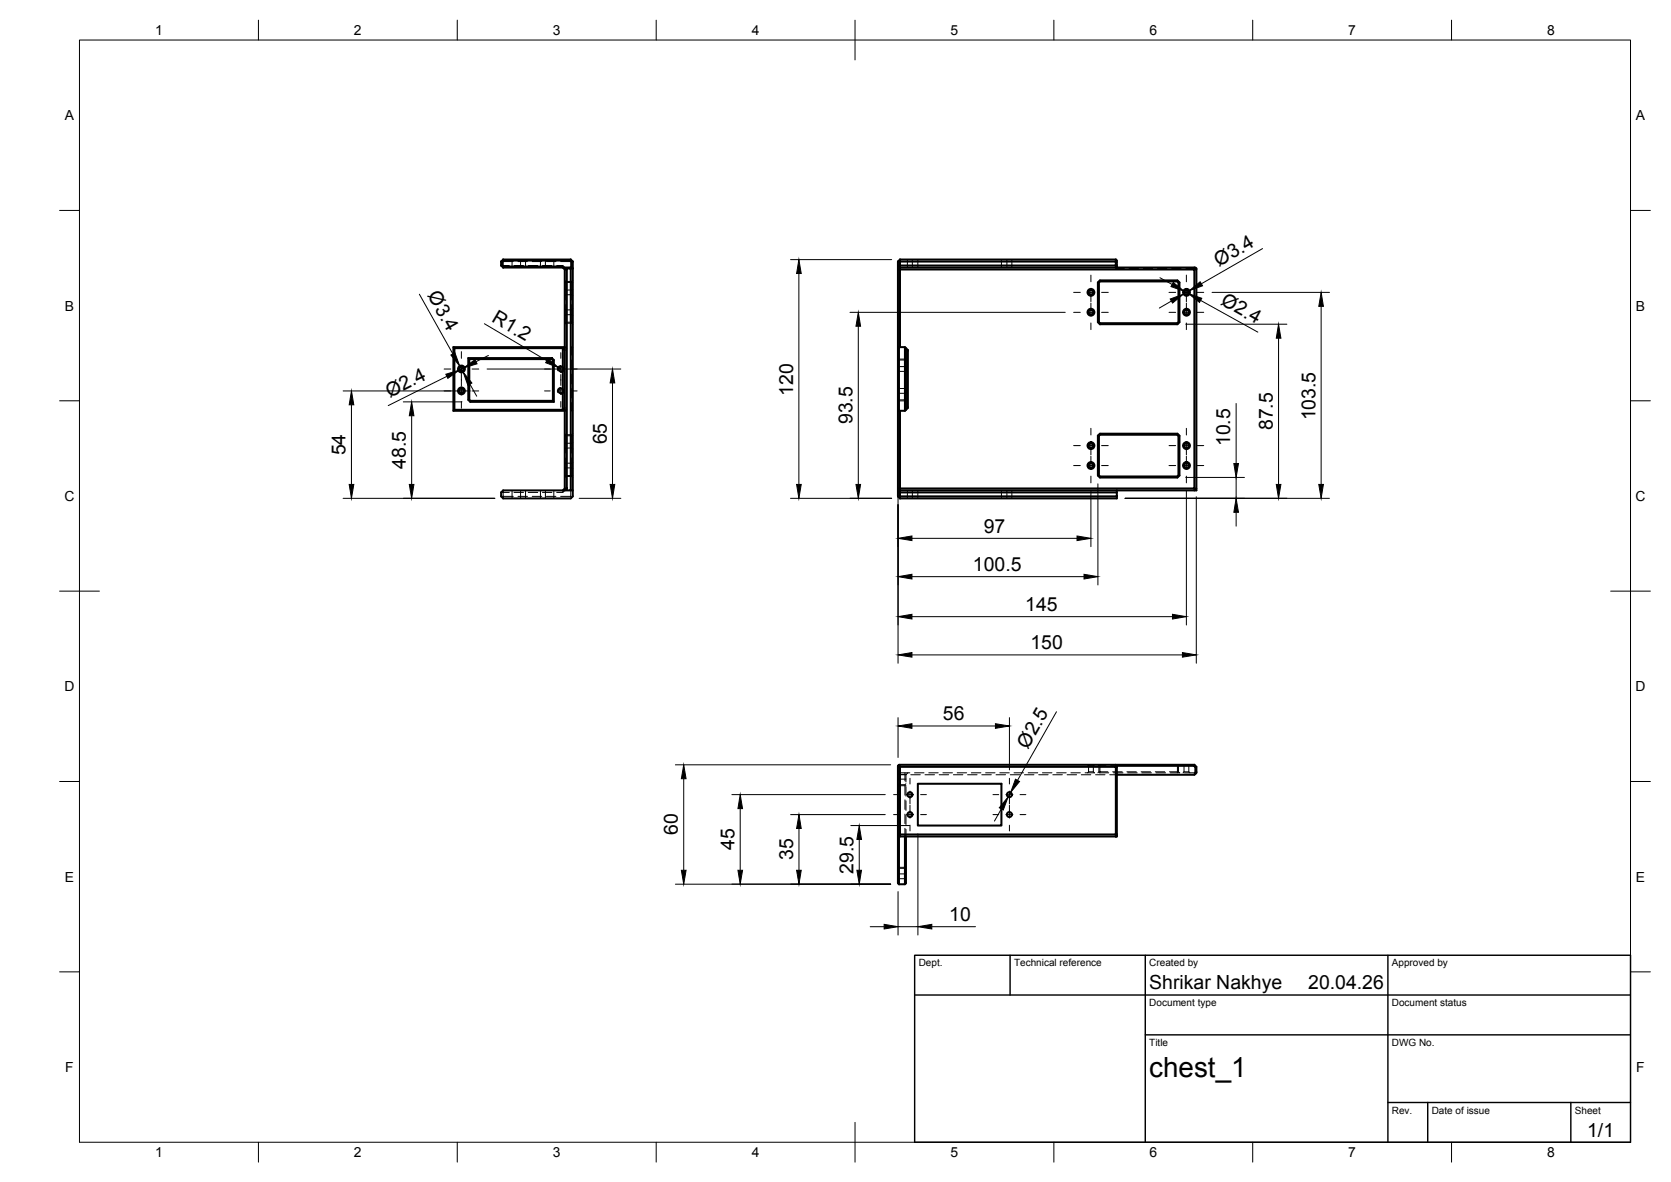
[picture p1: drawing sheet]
<svg xmlns="http://www.w3.org/2000/svg" width="420mm" height="297mm" viewBox="0 0 420 297" stroke-linecap="round" stroke-linejoin="round" font-family="sans-serif">
<!-- layer: Visible -->
<g fill="none" stroke="#000" stroke-width=".51">
<path d="M126 65.7v1M126 66.7l.5 .5M126 65.7l.3 .1M126.3 66.6l-.3 .1M126.5 65.2h17M126.5 65.2l-.5 .5M126.5 65.2l.1 .3M126.6 67l-.3-.4v-.8l.3-.3h16.8l.4 .3v1.4h-2M126.6 67h14.7l.2 .2h-15M126.6 67l-.1 .2M142 67.7v55.1M142.3 67.5h1.2v55.7h-1.5l.5-.4v-55.1z"/>
<path d="M142.3 67.5l-.8-.3 .5 .5h.5M143.4 67.2l.1 .3h.5v55.7h-.5M143.5 65.2l.5 .5M143.5 65.2l-.1 .3M144 65.7v1.8l-.2-.3M144 65.7l-.2 .1M225.8 65.7v59M225.8 66.7h.5v.5zM226.3 65.7h54.3v1h-54.3zM226.3 65.2v.5h-.5M226.3 65.2h54.3M226.3 65.2l-.5 .5"/>
<path d="M276.1 71l.5-.5h19.5l.5 .5v10l-.5 .5h-19.5l-.5-.5zM276.1 71h.2M276.3 71v10M276.6 70.5l-.3 .5M276.6 70.7h19.5M280.6 67.2h-54.3v.5h-.5M280.6 65.2l.2 .3v1.5M280.6 65.2v.5l.2 .1M280.8 67v.2h19.5M280.8 66.6l-.2 .1v.5M280.8 67l-.2 .2M296.1 70.7l.2 .3"/>
<path d="M296.1 70.5v.2M296.3 71v10M296.3 71h.3M300.8 67.7h-.5v-.5l.5 .3v55.7h-.5v-.4h.5M114 87.2l.3 .3M117.8 90h21l.5 .5v10.5h-21l-.5-.5zM117.8 90l.2 .2M138.8 90.2h-20.8v10.3M138.8 90.2l.2 .3M138.8 90v.2M139 90.5v10.2h-20.7M139 90.5h.3"/>
<path d="M141.5 98.6v4.4h-27.2M141.5 92.4v-4.9h-27.2v15.5M141.5 93.1v4.8M141.5 87.5l.5 .5M141.5 97.9v.7M141.5 97.9a.6 .6 0 0 0-.9-.1 .6 .6 0 0 0 0 .9 .6 .6 0 0 0 .9-.1M142 87.2h-28v16h28M226 87.2h1.5v16h-1.5zM226 87.2l-.2 .3M226.3 87.2v-19.5h74v55.1h-74v.9h-.5l.5-.5h74M227.5 87.2l.8 .8v14.5l-.8 .7M227.8 87.5v15.5"/>
<path d="M227.8 97.9v.7M227.8 92.4v.7M276.1 81h.2M276.3 81l.3 .5M276.6 81.2h19.5M296.1 81.2v.3M296.6 81l-.5 .2M114.3 103l-.3 .2M117.8 100.5l.5 .2M118.3 100.7v.3M139 100.7l.3 .3M142 102.5l-.5 .5"/>
<path d="M225.8 103l.2 .2M226.3 103.2v19.6h-.5M276.1 109.5h.2M276.1 119.5h.2M276.3 119.5l.3 .5M276.3 109.5v10M276.6 109h19.5l.5 .5v10l-.5 .5h-19.5l-.5-.5v-10zM276.6 109l-.3 .5M276.6 109.2h19.5M276.6 119.7h19.5M296.1 109v.2M296.1 119.7v.3"/>
<path d="M296.1 109.2l.2 .3M296.3 109.5v10M296.3 119.5l-.2 .2M296.3 109.5h.3M296.3 119.5h.3M141.5 123.2h-15l-.5 .5v1l.5 .6h17l.5-.6v-1.5M142.5 122.8h-.5l-.5 .4h.5M225.8 124.7h.5v.6M225.8 124.7l.5 .6M226.3 123.7h54.5v1h-54.5zM280.8 124.7v.6h-54.5M280.8 123.2v.5"/>
<path d="M225.8 192.7v29.3l.2 .2M226 192.5l.3 .2M226.3 192.7h54.3v17h-54.3zM226.3 192.2l-.5 .5M230.8 197h21v10.5h-21zM280.8 192.5v17.5M280.8 192.5l-.2-.3v.5l.2 .1M300.3 192.2l.5 .5v1.5l-.2 .2v-1.6l-.4-.3h-19.4M300.3 192.2h-74.3l-.2 .5M300.3 192.2l-.1 .3M300.8 194l-.5 .7h-19.5M300.8 192.7l-.2 .1"/>
<path d="M225.8 209.7h.5v.5zM226 210v12.2M227.5 210.2v12h-1.5M227.8 210.2v11.8l-.3 .2M280.8 210v.2h-54.5M280.8 209.6l-.2 .1v.5l.2-.2"/>
<circle cx="274.3" cy="73.5" r=".86"/>
<circle cx="274.3" cy="78.5" r=".86"/>
<circle cx="274.3" cy="78.5" r=".6"/>
<circle cx="274.3" cy="73.5" r=".6"/>
<circle cx="298.3" cy="78.5" r=".86"/>
<circle cx="298.3" cy="73.5" r=".86"/>
<circle cx="298.3" cy="78.5" r=".6"/>
<circle cx="298.3" cy="73.5" r=".6"/>
<circle cx="116" cy="92.7" r=".6"/>
<circle cx="116" cy="98.2" r=".6"/>
<circle cx="116" cy="98.2" r=".86"/>
<circle cx="116" cy="92.7" r=".86"/>
<circle cx="141" cy="92.7" r=".6"/>
<circle cx="274.3" cy="112" r=".86"/>
<circle cx="274.3" cy="117" r=".86"/>
<circle cx="274.3" cy="112" r=".6"/>
<circle cx="274.3" cy="117" r=".6"/>
<circle cx="298.3" cy="112" r=".86"/>
<circle cx="298.3" cy="117" r=".86"/>
<circle cx="298.3" cy="117" r=".6"/>
<circle cx="298.3" cy="112" r=".6"/>
<circle cx="228.8" cy="199.7" r=".62"/>
<circle cx="253.8" cy="199.7" r=".62"/>
<circle cx="228.8" cy="204.7" r=".62"/>
<circle cx="253.8" cy="204.7" r=".62"/>
</g>
<!-- layer: Hidden -->
<g fill="none" stroke="#000" stroke-width=".25">
<path d="M126 66.7h.5v.5M126.5 65.2v.5h-.5M128.8 65.2v2M129.1 65.7h-2.6v1h1.6M129.2 66.7h2.4M130.2 65.7h2.4M130.9 65.2v2M132.1 65.2v2M132.8 66.7h2.4M133.8 65.7h2.4M135.9 65.2v2M136.4 66.7h2.4"/>
<path d="M137.1 65.2v2M137.4 65.7h2.4M139.3 65.2v2M140 66.7h1.5l.8 .8M141 65.7h2.5v1.8M141.5 66.7v.5M142 70.5l.3 .2M142 72.6l.3 .3h1.5M142 77.6l.3 .3M142.3 79.1v1.9h1.5v-1.9M142.3 77.9v1.2M142.3 70.7h1.5"/>
<path d="M142.3 70.7v.3h-.3M142.3 74.1v1.3M142.3 76.6v1.3M142.3 74.1h1.5M142.3 79.1h1.5M142.3 77.9h1.5M142.3 79.1l-.3 .2M142.3 74.1l-.3 .2M143.8 71h-1.5v3.1M143.8 72.9v1.2M143.8 77.9v1.2M143.8 71v1.9"/>
<path d="M143.8 74.1v1.3M143.8 76.6v1.3M143.8 65.5l-.3 .2M143.8 71h.2M143.8 79.1l.2 .2M143.8 74.1l.2 .2M144 70.5l-.2 .5M144 77.6l-.2 .3M144 72.6l-.2 .3M226 65.5l.3 .2M228.2 65.2v2M229.4 65.2v2"/>
<path d="M230.8 65.2v2M251.8 65.2v2M253.2 65.2v2M254.4 65.2v2M280.6 67.2v.3h2.1M280.8 67.2l-.2 .3M283.9 67.5h2.4M287.5 67.5h2.3M291 67.5h2.4M294.6 67.5h2.4M298.2 67.5h2.6M300.2 67.2l.1 .3"/>
<path d="M141 91.9a.85 .85 0 0 0-.7 1.3M141 97.4a.84 .84 0 0 0-.7 1.3M141.8 92.3a.85 .85 0 0 1-.8 1.3M141.8 97.8a.85 .85 0 0 1-.8 1.3M142 87.2l.5 .3h-1M142 81h.3v.2M142.3 81.2h1.5M142.3 81.2l-.3 .3M143.5 87.2h.5M143.8 87.2v2.1M143.8 90.5v2.3M143.8 94.1v2.3"/>
<path d="M143.8 97.6v2.4M144 81h-.2l.2 .5M225.8 87.2h.2M225.8 90l.2 .2h1.5l.3-.2M225.8 90.5h2M225.8 97.4l.2 .2h1.8M225.8 91.9l.2 .2h1.8M227.5 98.8l.3 .3M227.5 93.3l.3 .3M227.8 98.8h-1.8l-.2 .3M227.8 93.3h-1.8l-.2 .3M227.8 97.4l-.3 .2"/>
<path d="M227.8 91.9l-.3 .2M141.5 103h1l-.5 .2M142 109l.3 .2M142 111.1l.3 .3M142 116.1l.3 .3M142.3 111.4v-1.9h1.5v1.9M142.3 116.4v1.2M142.3 111.4v1.2M142.3 109.2v.3h-.3M142.3 112.6v1.3M142.3 115.1v1.3M142.3 117.6v2.1"/>
<path d="M142.3 109.2h1.5M142.3 119.7h1.5M142.3 119.7l-.3 .3M142.3 117.6h1.5M142.3 116.4h1.5M142.3 112.6h1.5M142.3 111.4h1.5M142.3 112.6l-.3 .2M142.3 117.6l-.3 .2M143.5 103.2h.5M143.8 117.6v1.9h-1.8M143.8 116.4v1.2"/>
<path d="M143.8 111.4v1.2M143.8 101.2v2M143.8 112.6v1.3M143.8 115.1v1.3M143.8 112.6l.2 .2M143.8 117.6l.2 .2M144 119.5h-.2l.2 .5M144 109l-.2 .2v.3h.2M144 111.1l-.2 .3M144 116.1l-.2 .3M225.8 103.2h.2M225.8 100.5h2"/>
<path d="M225.8 101l.2-.3h1.5l.3 .3M126 124.7h.5v.6M126.5 123.2v.5h-.5M128.1 123.7h-1.6v1h2.6M128.8 123.2v2.1M129.2 123.7h2.4M130.2 124.7h2.4M130.9 123.2v2.1M132.1 123.2v2.1M132.8 123.7h2.4M133.8 124.7h2.4M135.9 123.2v2.1"/>
<path d="M136.4 123.7h2.4M137.1 123.2v2.1M137.4 124.7h2.4M139.3 123.2v2.1M141.5 123.2v.5M142 123.2l-.5 .5h-1.5M143.5 123.2v1.5h-2.5M143.5 124.7l.3 .3M226.3 124.7l-.3 .3M228.2 123.2v2.1M229.4 123.2v2.1M230.8 123.2v2.1"/>
<path d="M251.8 123.2v2.1M253.2 123.2v2.1M254.4 123.2v2.1M225.8 194.4l.2 .2h1.9M225.8 194.7h2M225.8 193.7l.5 .5h2.5M225.8 197.4h2M225.8 197l.2 .2M226 194v2M226 197.2v2.4M227.5 194.2v2M227.5 197.4v2.4"/>
<path d="M227.8 194.7v1.8M227.8 197.7v2.4M227.8 197l-.3 .2h-1.5M227.8 195.8h-1.8l-.2 .3M228.3 194.2l-.5 .5M229 194.7h2.4M230 194.2h2.3M232.6 194.7h2.4M233.5 194.2h2.4M236.2 194.7h2.3M237.1 194.2h2.4M239.7 194.7h2.4"/>
<path d="M240.7 194.2h2.4M243.3 194.7h2.4M244.2 194.2h2.4M246.9 194.7h2.4M247.8 194.2h2.4M250.4 194.7h2.4M251.4 194.2h2.4M254 194.7h2.4M255 194.2h2.3M257.6 194.7h2.4M258.5 194.2h2.4M261.2 194.7h2.3"/>
<path d="M262.1 194.2h2.4M264.7 194.7h2.4M265.7 194.2h2.4M268.3 194.7h2.4M269.3 194.2h2.3M271.9 194.7h2.4M272.8 194.2h2.4M273.5 192.2l.2 .3M273.7 194h1.2M273.7 192.5h1.2M273.7 192.5v1.5M273.7 194l-.2 .2"/>
<path d="M274.9 192.5v1.5M274.9 194l.3 .2M275.2 192.2l-.3 .3M275.5 194.7h2.3M276.1 194.2l.2-.2h.3v.2M276.1 192.2l.2 .3M276.3 192.5v1.5M276.4 194.2h2.4M276.6 192.2v.3h-.3M278.1 192.5h-1.5v1.5h2M279 194.7h1.8M279.8 194h2.4"/>
<path d="M280 194.2h2.4M280.6 192.7h.2M280.6 194.7l.2 .3M280.8 192.2v.3h-1.5M283.3 194h2.4M283.5 194.2h2.4M286.9 194h2.4M287.1 194.2h2.4M290.5 194h2.4M290.7 194.2h2.4M294 194h2.3M294.3 194.2h2.4"/>
<path d="M296.1 192.2v2M296.3 194l.3 .2M296.6 192.2l-.3 .3v1.5M297.5 192.2l.2 .3v1.5M297.7 194h1.2M297.7 194l-.2 .2M297.8 194.2h2.5M298.9 194l.3 .2M299.2 192.2l-.3 .3v1.5M300.8 193.7l-.5 .5v.5M225.8 218.5l.2-.3h1.5l.3 .3M225.8 218h2"/>
<path d="M225.8 219.4l.2 .2h1.5l.3-.2M226 200.8v2.3M226 204.3v2.4M226 207.9v2.1M227.5 201v2.4M227.5 204.6v2.4M227.5 208.2v2M227.8 201.3v2.4M227.8 204.8v2.4M227.8 208.4v1.8M280.6 209.7h.2M225.8 221.1l.2-.3h1.5l.3 .3"/>
</g>
<!-- layer: BORDER -->
<g fill="none" stroke="#000" stroke-width=".25">
<path d="M20 10.1h390v276.9h-390zM65 5.1v5M115 5.1v5M165 5.1v5M215 5.1v10M265 5.1v5M315 5.1v5M365 5.1v5M15 52.9h5M410 52.9h5M15 100.7h5M410 100.7h5"/>
<path d="M15 148.6h10M405 148.6h10M15 196.4h5M410 196.4h5M15 244.2h5M410 244.2h5M65 287v5M115 287v5M165 287v5M215 282.1v9.9M265 287v5M315 287v5"/>
<path d="M365 287v5"/>
</g>
<!-- layer: TITLEBLOCK -->
<path d="M230 240.1h180v46.9h-180zM230 250h180M254 240.1v9.9M288 240.1v46.9M349 240.1v46.9M288 260.1h122M349 277.1h61M359 277.1v9.9M395 277.1v9.9" fill="none" stroke="#000" stroke-width=".36"/>
<!-- layer: Smart Centers -->
<g fill="none" stroke="#000" stroke-width=".25">
<path d="M270 73.5h1.6M270 78.5h1.6M273.4 73.5h1.8M273.4 78.5h1.8M274.3 69.1v1.7M274.3 72.6v3.2M274.3 76.2v3.2M277 73.5h1.7M277 78.5h1.7M293.9 73.5h1.7M293.9 78.5h1.7M297.4 73.5h1.8"/>
<path d="M297.4 78.5h1.8M298.3 69.1v1.7M298.3 72.6v3.2M298.3 76.2v3.2M301 73.5h1.7M301 78.5h1.7M111.7 98.2h1.6M111.7 92.7h1.6M115.1 98.2h1.8M115.1 92.7h1.8M116 88.4v1.7M116 91.8v1.8"/>
<path d="M116 93.9v3.2M116 97.4v1.7M118.7 98.2h1.7M118.7 92.7h1.7M136.9 98.2h1.4M136.9 92.7h1.4M140.1 98.2h1.8M140.1 92.7h1.8M141 88.6v1.5M141 91.8v1.8M141 94.1v2.7M141 97.4v1.7"/>
<path d="M143.7 98.2h1.4M143.7 92.7h1.4M274.3 81.2v1.6M298.3 81.2v1.6M116 100.9v1.7M141 100.9v1.4M270 117h1.6M270 112h1.6M273.4 117h1.8M273.4 112h1.8M274.3 107.6v1.7M274.3 111.1v3.2"/>
<path d="M274.3 114.7v3.2M274.3 119.7v1.6M277 117h1.7M277 112h1.7M293.9 117h1.7M293.9 112h1.7M297.4 117h1.8M297.4 112h1.8M298.3 107.6v1.7M298.3 111.1v3.2M298.3 114.7v3.2M298.3 119.7v1.6"/>
<path d="M301 117h1.7M301 112h1.7M224.7 199.7h1.4M227.9 199.7h1.8M228.8 195.6v1.4M228.8 198.8v3.2M231.5 199.7h1.4M249.7 199.7h1.4M252.9 199.7h1.8M253.8 195.6v1.4M253.8 198.8v3.2M256.5 199.7h1.4"/>
<path d="M224.7 204.7h1.4M227.9 204.7h1.8M228.8 202.4v3.2M228.8 207.4v1.4M231.5 204.7h1.4M249.7 204.7h1.4M252.9 204.7h1.8M253.8 202.4v3.2M253.8 207.4v1.4M256.5 204.7h1.4"/>
</g>
<!-- layer: FD_Dimensions -->
<g fill="none" stroke="#000" stroke-width=".25">
<path d="M105.5 73.9l8.4 15M198.8 65.2h25.4M200.9 68.7v53M213.7 78.5h54.1M291.7 69.8l3 1.7M294.5 75.7l-3 1.7M297.8 73.2l1 .6M299 73.1l-1.4 .8M301.9 75.5l14.4 8M304.8 73.5h29.5M317.5 62.5l-15.4 8.8M332.2 77v44.7"/>
<path d="M86.3 98.2h32M112.4 94.6l-14.8 7.3M115.6 92l.8 1.5M116.6 92.5l-1.1 .5M118.2 96.5l1.7 3.1M121.8 81.4l15.7 9.2M122.5 92.7h33.6M122.8 89.3l-3.1 1.6M140.5 92.4l.5 .3M154 96.2v25.5M215.8 82v39.7M298.2 81.5h25.4"/>
<path d="M321.5 85v36.7M88.4 101.7v20M101.4 101h14.8M103.5 104.5v17.2M298.2 120h14.7M310.8 101.4v15.1M310.8 120v5.2M86.3 125.2h38.1M145.6 125.2h10.5M198.8 125.2h25.4M225.8 124.8v41.9M229.3 135.3h41.5"/>
<path d="M274.3 123.4v14M276.1 121.6v25.4M282.9 125.2h51.4M298.3 123.4v33.7M300.8 124.8v41.9M310.8 128.7v3.5M229.3 155h65.5M229.3 144.9h43.3M229.3 164.6h68M265.6 178.9l-9.8 17.2M169.8 192.2h54.1M171.9 195.7v23"/>
<path d="M184 199.7h38.6M225.8 180.3v10.1M229.3 182.4h21M253.8 180.3v13.2M254.1 199.2l-.6 1M186.1 203.2v15.5M198.8 204.7h23.8M200.9 208.2v10.5M213.9 207.5h14.8M216 211v7.7M230.8 209.6v25.4M251.8 203.3l-1.8 3"/>
<path d="M169.8 222.2h54.1M218.8 232.9h3.5M225.8 224.1v10.9M225.8 232.9h5M234.3 232.9h11"/>
</g>
<g fill="#000" stroke="#000" stroke-width=".25">
<path d="M200.9 65.2l.6 3.5h-1.2zM294.2 75.1l3.4-1.2-2.8 2.3zM295 71l2.8 2.2-3.4-1.2zM299 73.1l2.8-2.3 .6 1zM298.8 73.8l3.4 1.2-.6 1zM332.2 73.5l.6 3.5h-1.2zM112.1 94.1l3.4-1.1-2.9 2.1zM113.4 89.2l1-.5 1.2 3.3zM116.4 93.5l2.3 2.8-1.1 .5zM116.6 92.5l2.8-2.1 .6 1zM137.8 90.2l2.7 2.2-3.3-1.2zM154 92.7l.6 3.5h-1.2z"/>
<path d="M215.8 78.5l.6 3.5h-1.2zM321.5 81.5l.6 3.5h-1.2zM88.4 98.2l.6 3.5h-1.2zM103.5 101l.6 3.5h-1.2zM310.2 116.5h1.2l-.6 3.5zM87.8 121.7h1.2l-.6 3.5zM102.9 121.7h1.2l-.6 3.5zM153.4 121.7h1.2l-.6 3.5zM200.3 121.7h1.2l-.6 3.5zM215.2 121.7h1.2l-.6 3.5zM225.8 135.3l3.5-.6v1.2zM270.8 134.7l3.5 .6-3.5 .6z"/>
<path d="M310.8 125.2l.6 3.5h-1.2zM320.9 121.7h1.2l-.6 3.5zM331.6 121.7h1.2l-.6 3.5zM225.8 155l3.5-.6v1.2zM225.8 144.9l3.5-.6v1.2zM272.6 144.3l3.5 .6-3.5 .6zM294.8 154.4l3.5 .6-3.5 .6zM225.8 164.6l3.5-.6v1.1zM297.3 164l3.5 .6-3.5 .5zM171.9 192.2l.6 3.5h-1.2zM225.8 182.4l3.5-.5v1.1zM250.3 181.9l3.5 .5-3.5 .6z"/>
<path d="M255.3 195.8l1 .6-2.2 2.8zM171.3 218.7h1.2l-.6 3.5zM185.5 218.7h1.2l-.6 3.5zM186.1 199.7l.6 3.5h-1.2zM200.3 218.7h1.2l-.6 3.5zM200.9 204.7l.6 3.5h-1.2zM215.5 218.7h1.1l-.6 3.5zM216 207.5l.6 3.5h-1.1zM253.5 200.2l-1.2 3.4-1-.6zM222.3 232.3l3.5 .6-3.5 .6zM230.8 232.9l3.5-.6v1.2z"/>
</g>
<text font-size="7" x="289" y="270.6">chest_1</text>
<g font-size="4.9">
<text x="306.5" y="67" transform="rotate(-30 306.5 67)">Ø3.4</text>
<text x="107.4" y="74.2" transform="rotate(61 107.4 74.2)">Ø3.4</text>
<text x="306.7" y="76.4" transform="rotate(29 306.7 76.4)">Ø2.4</text>
<text x="123.4" y="80.7" transform="rotate(31 123.4 80.7)">R1.2</text>
<text x="98" y="100" transform="rotate(-27 98 100)">Ø2.4</text>
<text x="199.4" y="99.5" transform="rotate(-90 199.4 99.5)">120</text>
<text x="214.4" y="106.6" transform="rotate(-90 214.4 106.6)">93.5</text>
<text x="330.7" y="105.6" transform="rotate(-90 330.7 105.6)">103.5</text>
<text x="152.5" y="111.7" transform="rotate(-90 152.5 111.7)">65</text>
<text x="309.4" y="112.1" transform="rotate(-90 309.4 112.1)">10.5</text>
<text x="320" y="108.1" transform="rotate(-90 320 108.1)">87.5</text>
<text x="86.9" y="114.4" transform="rotate(-90 86.9 114.4)">54</text>
<text x="102" y="117.8" transform="rotate(-90 102 117.8)">48.5</text>
<text x="247.4" y="133.8">97</text>
<text x="244.6" y="143.5">100.5</text>
<text x="257.8" y="153.5">145</text>
<text x="259.1" y="163.1">150</text>
<text x="237.1" y="181">56</text>
<text x="258.5" y="188.4" transform="rotate(-60 258.5 188.4)">Ø2.5</text>
<text x="170.5" y="209.9" transform="rotate(-90 170.5 209.9)">60</text>
<text x="184.7" y="213.6" transform="rotate(-90 184.7 213.6)">45</text>
<text x="199.4" y="216.2" transform="rotate(-90 199.4 216.2)">35</text>
<text x="214.6" y="219.5" transform="rotate(-90 214.6 219.5)">29.5</text>
<text x="238.7" y="231.4">10</text>
<text x="289" y="248.5">Shrikar Nakhye</text>
<text x="329" y="248.5">20.04.26</text>
<text x="399.1" y="285.7">1/1</text>
</g>
<g font-size="3.5">
<text x="39" y="8.8">1</text>
<text x="89" y="8.8">2</text>
<text x="139" y="8.8">3</text>
<text x="189" y="8.8">4</text>
<text x="239" y="8.8">5</text>
<text x="289" y="8.8">6</text>
<text x="339" y="8.8">7</text>
<text x="389" y="8.8">8</text>
<text x="16.3" y="30.2">A</text>
<text x="411.3" y="30.2">A</text>
<text x="16.3" y="78">B</text>
<text x="411.3" y="78">B</text>
<text x="16.2" y="125.9">C</text>
<text x="411.2" y="125.9">C</text>
<text x="16.2" y="173.7">D</text>
<text x="411.2" y="173.7">D</text>
<text x="16.3" y="221.6">E</text>
<text x="411.3" y="221.6">E</text>
<text x="16.4" y="269.4">F</text>
<text x="411.4" y="269.4">F</text>
<text x="39" y="290.8">1</text>
<text x="89" y="290.8">2</text>
<text x="139" y="290.8">3</text>
<text x="189" y="290.8">4</text>
<text x="239" y="290.8">5</text>
<text x="289" y="290.8">6</text>
<text x="339" y="290.8">7</text>
<text x="389" y="290.8">8</text>
</g>
<g font-size="2.5">
<text x="231" y="242.9">Dept.</text>
<text x="255" y="242.9">Technical reference</text>
<text x="289" y="242.9">Created by</text>
<text x="350" y="242.9">Approved by</text>
<text x="289" y="252.8">Document type</text>
<text x="350" y="252.8">Document status</text>
<text x="289" y="262.9">Title</text>
<text x="350" y="262.9">DWG No.</text>
<text x="350" y="279.9">Rev.</text>
<text x="360" y="279.9">Date of issue</text>
<text x="396" y="279.9">Sheet</text>
</g>
</svg>
